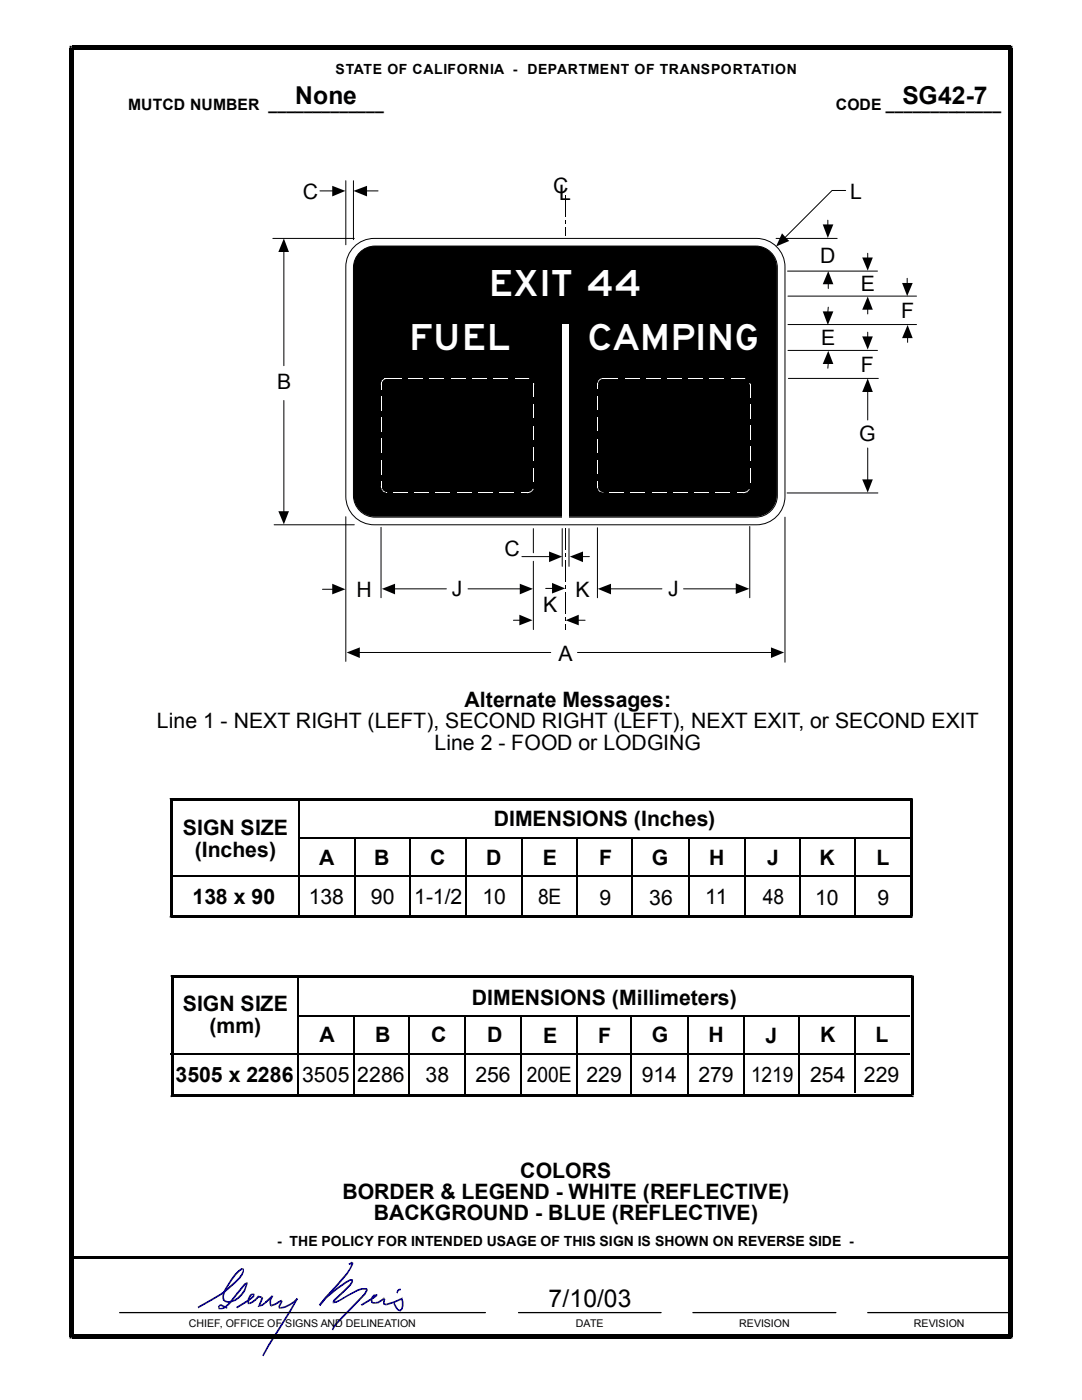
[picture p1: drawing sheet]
<svg xmlns="http://www.w3.org/2000/svg" width="216mm" height="279mm" viewBox="0 0 216 279" stroke-linecap="round" stroke-linejoin="round" font-family="sans-serif">
<g fill="none" stroke="#000" stroke-width=".2">
<path d="M63.8 38.1h2.7M69 36.1v12.8M70.5 36.1v11.7M73.1 38.1h2.3M168.7 38h-2.7l-9.4 9.4M54.4 47.6h16.3M56.6 50.1v22.9M154.9 47.6h12.1M165.2 43.9v1.1M165.3 56.6v1M181 55.5v1.1M56.6 79.9v22.3"/>
<path d="M157.3 75.5h18M173.1 66.3v1M173.1 78.1v5.7M181.1 67.3v1M157.1 98.4h18.1M173.1 89.4v6.4M54.7 104.7h16M64.3 117.6h2.2M69 103.1v28.9M76 105.2v14.1M78.7 117.5h10.4M93.4 117.5h10.5"/>
<path d="M119.2 105.3v14M121.8 117.5h10.3M136.4 117.5h10.6M149.6 105.1v14.2M156.6 103.2v29M71.6 130.2h38.3M115.2 130.2h38.8"/>
</g>
<g fill="#000">
<path d="M66.3 37.1l2.6 1-2.6 1.1z" fill-rule="evenodd"/>
<path d="M70.5 38.1l2.7-1v2.1z" fill-rule="evenodd"/>
<path d="M56.6 47.6l1.1 2.7h-2.2z" fill-rule="evenodd"/>
<path d="M156 46.6l1.5 1.5-2.6 1.1z" fill-rule="evenodd"/>
<path d="M164.2 44.8h2.1l-1.1 2.7z" fill-rule="evenodd"/>
<path d="M165.3 54.1l1 2.6h-2.1z" fill-rule="evenodd"/>
<path d="M180 56.5h2.1l-1.1 2.6z" fill-rule="evenodd"/>
<path d="M173.1 75.5l1.1 2.7h-2.2z" fill-rule="evenodd"/>
<path d="M172 67.1h2.2l-1.1 2.7z" fill-rule="evenodd"/>
<path d="M181.1 64.9l1 2.6h-2.1z" fill-rule="evenodd"/>
<path d="M172 95.7h2.2l-1.1 2.6z" fill-rule="evenodd"/>
<path d="M55.5 102h2.2l-1.1 2.6z" fill-rule="evenodd"/>
<path d="M66.3 116.5l2.6 1.1-2.6 1z" fill-rule="evenodd"/>
<path d="M76.2 117.5l2.6-1v2.1z" fill-rule="evenodd"/>
<path d="M103.7 116.5l2.6 1-2.6 1.1z" fill-rule="evenodd"/>
<path d="M119.3 117.5l2.6-1v2.1z" fill-rule="evenodd"/>
<path d="M146.8 116.4l2.7 1.1-2.7 1z" fill-rule="evenodd"/>
<path d="M69.2 130.2l2.6-1v2.1z" fill-rule="evenodd"/>
<path d="M153.8 129.2l2.7 1-2.7 1.1z" fill-rule="evenodd"/>
</g>
<path d="M70.7 49.2a5.7 5.7 0 0 1 4-1.6h76.2a5.7 5.7 0 0 1 5.6 5.7v45.7a5.7 5.7 0 0 1-5.6 5.6h-76.2a5.7 5.7 0 0 1-5.7-5.6v-45.7a5.7 5.7 0 0 1 1.7-4.1z" fill="#fff"/>
<path d="M70.7 49.2a5.7 5.7 0 0 1 4-1.6h76.3a5.7 5.7 0 0 1 5.6 5.7v45.8a5.7 5.7 0 0 1-5.6 5.6h-76.3a5.7 5.7 0 0 1-5.7-5.6v-45.8a5.7 5.7 0 0 1 1.7-4.1zM72.1 50.1a4.3 4.3 0 0 1 2.7-1h76a4.3 4.3 0 0 1 4.3 4.3v45.5a4.3 4.3 0 0 1-4.3 4.3h-76a4.3 4.3 0 0 1-4.3-4.3v-45.5a4.3 4.3 0 0 1 1.6-3.3z" fill="none" stroke="#000" stroke-width=".2"/>
<path d="M71.5 50.6a4.3 4.3 0 0 1 3.3-1.5h75.9a4.3 4.3 0 0 1 4.3 4.3v45.4a4.3 4.3 0 0 1-4.3 4.3h-75.9a4.3 4.3 0 0 1-4.3-4.3v-45.4a4.3 4.3 0 0 1 1-2.8z" fill="#000"/>
<path d="M112.2 64.6h1.3v39.1h-1.3z" fill="#fff"/>
<g fill="none" stroke="#000" stroke-width=".2">
<path d="M112.8 39v4.3M157.1 54.1h18M157.2 59.1h25.7M173.1 50.5v1.1M157.2 69.9h17.9M157.2 64.8h25.7M165.3 61.3l-.1 1M165.3 72.5l-.1 1M173.1 61.6v1.1M104.1 111.1h5.6M106.4 105.5v4.8M106.4 112v13.6"/>
<path d="M108.9 117.4h1.4M112.2 105.5v7.5M112.9 105.5v4.2M112.9 111.8v4.3M112.9 118.2v4.2M113.5 105.5v7.5M116.2 111.1h1.4M102.4 123.8h1.4M115.3 123.8h1.5"/>
</g>
<g fill="#000">
<path d="M172 51.4h2.2l-1.1 2.6z" fill-rule="evenodd"/>
<path d="M164.2 62.1h2.1l-1.1 2.8z" fill-rule="evenodd"/>
<path d="M165.3 70l1 2.6h-2.1z" fill-rule="evenodd"/>
<path d="M173.1 59.2l1.1 2.6h-2.2z" fill-rule="evenodd"/>
<path d="M109.6 110.1l2.6 1-2.6 1.1z" fill-rule="evenodd"/>
<path d="M110.2 116.3l2.6 1.1-2.6 1z" fill-rule="evenodd"/>
<path d="M113.7 111.1l2.6-1v2.1z" fill-rule="evenodd"/>
<path d="M103.6 122.7l2.7 1.1-2.7 1z" fill-rule="evenodd"/>
<path d="M112.9 123.8l2.6-1.1v2.1z" fill-rule="evenodd"/>
</g>
<path d="M112.7 43.9h.2v.8h-.2zM112.7 45.4h.2v1.7h-.2zM112.8 110.4h.1v.8h-.1zM112.8 116.8h.1v.7h-.1zM112.8 123.1h.1v.8h-.1zM112.8 124.5h.1v1.1h-.1z" fill="#000"/>
<g fill="#fff">
<path d="M77.3 75.4h2.8v.2h-2.8z"/>
<path d="M81.5 75.4h2.8v.2h-2.8z"/>
<path d="M85.8 75.4h2.8v.2h-2.8z"/>
<path d="M90 75.4h2.8v.2h-2.8z"/>
<path d="M94.2 75.4h2.8v.2h-2.8z"/>
<path d="M98.5 75.4h2.8v.2h-2.8z"/>
<path d="M102.7 75.4h2.5v.2h-2.5z"/>
<path d="M105.2 75.4h.3v.2h-.3z"/>
<path d="M105.2 75.4v.2z"/>
<path d="M105.5 75.4l-.1 .2z"/>
<path d="M106.4 76.5h.2z"/>
<path d="M106.4 76.5l.2 .1z"/>
<path d="M106.4 76.6h.2v.2h-.2z"/>
<path d="M106.4 76.8h.2v2.4h-.2z"/>
<path d="M106.4 76.8h.2z"/>
<path d="M106.4 80.7h.2v2.8h-.2z"/>
<path d="M106.4 84.9h.2v2.8h-.2z"/>
<path d="M106.4 89.2h.2v2.7h-.2z"/>
<path d="M106.4 93.4h.2v2.8h-.2z"/>
<path d="M106.2 97.7l.1-.2 .2 .1-.2 .2z"/>
<path d="M106.2 97.8h.1l-.2 .2z"/>
<path d="M106.2 97.7l.1 .1z"/>
<path d="M105.8 98l.3-.1 .1 .1-.3 .2z"/>
<path d="M106.1 97.9l.2 .1h-.1z"/>
<path d="M105.7 98.1l.1-.1 .1 .2-.2 .1z"/>
<path d="M105.8 98l.1 .2z"/>
<path d="M105.4 98.2l.3-.1v.2l-.2 .1z"/>
<path d="M105.7 98.1v.2z"/>
<path d="M105.3 98.2h.2v.2h-.2z"/>
<path d="M105.4 98.2l.1 .2z"/>
<path d="M105.2 98.3v-.1l.1 .2-.1 .1z"/>
<path d="M105.2 98.2l.1 .2z"/>
<path d="M103.9 98.3h1.3v.2h-1.3z"/>
<path d="M105.2 98.3v.2z"/>
<path d="M99.7 98.3h2.8v.2h-2.8z"/>
<path d="M95.4 98.3h2.9v.2h-2.9z"/>
<path d="M91.2 98.3h2.9v.2h-2.9z"/>
<path d="M87 98.3h2.8v.2h-2.8z"/>
<path d="M82.7 98.3h2.9v.2h-2.9z"/>
<path d="M78.5 98.3h2.9v.2h-2.9z"/>
<path d="M77 98.2l.1 .1z"/>
<path d="M76.8 98.1l.2 .2z"/>
<path d="M76.6 98l.2 .2z"/>
<path d="M76.5 97.9l.2 .1-.1 .2-.2-.2z"/>
<path d="M76.6 98v.2z"/>
<path d="M76.3 97.8l.2 .2z"/>
<path d="M76.4 98l.1-.1z"/>
<path d="M76.2 97.5l.2 .2-.1 .2-.2-.3z"/>
<path d="M76.3 97.8l.1-.1z"/>
<path d="M76 97.4l.2 .1z"/>
<path d="M76.1 97.5h.1z"/>
<path d="M75.9 97.2h.2v.2h-.2z"/>
<path d="M75.9 97.4h.2z"/>
<path d="M75.9 97.1l.2 .1z"/>
<path d="M75.9 96h.2v1.1h-.2z"/>
<path d="M75.9 97.1h.2z"/>
<path d="M75.9 91.8h.2v2.9h-.2z"/>
<path d="M75.9 87.5h.2v2.9h-.2z"/>
<path d="M75.9 83.3h.2v2.9h-.2z"/>
<path d="M75.9 79.1h.2v2.9h-.2z"/>
<path d="M75.9 76.8h.2v.9h-.2z"/>
<path d="M75.9 76.6h.2v.2h-.2z"/>
<path d="M75.9 76.8h.2z"/>
<path d="M75.9 76.5l.2 .1z"/>
<path d="M76.1 76.3v.3z"/>
<path d="M75.9 76.5h.1l.1 .1z"/>
<path d="M76 76.3l.2 .1z"/>
<path d="M76 76.4l.1-.1 .1 .2z"/>
<path d="M76.2 76v.4z"/>
<path d="M76 76.3l.1-.1 .1 .2z"/>
<path d="M76.3 75.9v.3z"/>
<path d="M76.2 76l.1 .2z"/>
<path d="M76.2 75.9l.2 .1z"/>
<path d="M76.2 76l.1-.1 .1 .2z"/>
<path d="M76.4 75.8v.2z"/>
<path d="M76.2 75.9h.1l.1 .1z"/>
<path d="M76.5 75.7v.2z"/>
<path d="M76.5 75.7l.1-.1-.1 .3z"/>
<path d="M76.7 75.5v.3z"/>
<path d="M76.6 75.6l.1 .2z"/>
<path d="M76.7 75.5l.1 .2z"/>
<path d="M76.9 75.4v.3z"/>
<path d="M76.8 75.5l.1 .2z"/>
<path d="M76.9 75.4h.1v.2h-.1z"/>
<path d="M76.9 75.4l.1 .2z"/>
<path d="M77 75.4l.1 .2z"/>
<path d="M77 75.4v.2z"/>
<path d="M120.5 75.4h2.8v.2h-2.8z"/>
<path d="M124.7 75.4h2.8v.2h-2.8z"/>
<path d="M128.9 75.4h2.8v.2h-2.8z"/>
<path d="M133.2 75.4h2.8v.2h-2.8z"/>
<path d="M137.4 75.4h2.8v.2h-2.8z"/>
<path d="M141.6 75.4h2.8v.2h-2.8z"/>
<path d="M145.9 75.4h2.5v.2h-2.5z"/>
<path d="M148.4 75.4h.3v.2h-.3z"/>
<path d="M148.4 75.4v.2z"/>
<path d="M148.7 75.4l-.1 .2z"/>
<path d="M149.5 76.6l.2-.1z"/>
<path d="M149.6 76.5v.2z"/>
<path d="M149.6 76.5h.1l-.2 .1z"/>
<path d="M149.6 76.6h.2v.2h-.2z"/>
<path d="M149.7 76.5l.1 .1-.2 .1z"/>
<path d="M149.6 76.8h.2v2.5h-.2z"/>
<path d="M149.6 76.8h.2z"/>
<path d="M149.6 80.7h.2v2.9h-.2z"/>
<path d="M149.6 84.9h.2v2.9h-.2z"/>
<path d="M149.6 89.2h.2v2.8h-.2z"/>
<path d="M149.6 93.4h.2v2.9h-.2z"/>
<path d="M149.4 97.6h.2l-.2 .2z"/>
<path d="M149.2 97.9l.2-.2v.2l-.1 .1z"/>
<path d="M149.4 97.7l.1 .1-.1 .1z"/>
<path d="M149 98l.2-.1 .1 .1-.2 .2z"/>
<path d="M148.8 98.1l.2-.1 .1 .2-.3 .1z"/>
<path d="M149 98l.1 .2z"/>
<path d="M148.6 98.2l.2-.1v.2l-.1 .1z"/>
<path d="M148.8 98.1v.2z"/>
<path d="M148.5 98.2h.2v.2h-.2z"/>
<path d="M148.6 98.2l.1 .2z"/>
<path d="M148.3 98.3l.1-.1 .1 .2-.1 .1z"/>
<path d="M148.4 98.2l.1 .2z"/>
<path d="M147.1 98.3h1.3v.2h-1.3z"/>
<path d="M148.3 98.3l.1 .2z"/>
<path d="M142.8 98.3h2.8v.2h-2.8z"/>
<path d="M138.6 98.3h2.8v.2h-2.8z"/>
<path d="M134.4 98.3h2.8v.2h-2.8z"/>
<path d="M130.1 98.3h2.8v.2h-2.8z"/>
<path d="M125.9 98.3h2.8v.2h-2.8z"/>
<path d="M121.7 98.3h2.8v.2h-2.8z"/>
<path d="M120 98.1l.2 .2z"/>
<path d="M119.7 98l.3 .2z"/>
<path d="M119.6 97.9l.2 .1-.1 .2-.2-.2z"/>
<path d="M119.7 98v.2z"/>
<path d="M119.5 97.7l.1 .2-.1 .1-.1-.1z"/>
<path d="M119.3 97.5l.2 .3z"/>
<path d="M119.4 97.8l.1-.1z"/>
<path d="M119.2 97.4l.2 .1z"/>
<path d="M119.1 97.2h.2v.2h-.2z"/>
<path d="M119.1 97.4h.2z"/>
<path d="M119.1 97.1l.2 .1z"/>
<path d="M119.1 96h.2v1.1h-.2z"/>
<path d="M119.1 97.1h.2z"/>
<path d="M119.1 91.8h.2v2.8h-.2z"/>
<path d="M119.1 87.5h.2v2.8h-.2z"/>
<path d="M119.1 83.3h.2v2.8h-.2z"/>
<path d="M119.1 79.1h.2v2.8h-.2z"/>
<path d="M119.1 76.8h.2v.8h-.2z"/>
<path d="M119.1 76.5h.2v.3h-.2z"/>
<path d="M119.1 76.8h.2z"/>
<path d="M119.3 76.2v.4z"/>
<path d="M119.1 76.5h.1l.1 .1z"/>
<path d="M119.4 75.9v.5z"/>
<path d="M119.5 75.8l.1 .1-.1 .2-.1-.2z"/>
<path d="M119.4 75.9l.1 .2z"/>
<path d="M119.7 75.6l.1 .2-.2 .1-.1-.1z"/>
<path d="M119.7 75.6l.3-.1v.2l-.3 .1z"/>
<path d="M119.7 75.6l.1 .2z"/>
<path d="M120 75.5l.2-.1v.2l-.2 .1z"/>
<path d="M120.2 75.4l.1 .2z"/>
<path d="M120.2 75.4v.2z"/>
<path d="M120.3 75.4l.1 .2z"/>
<path d="M120.3 75.4v.2z"/>
</g>
<g fill="none" stroke="#000" stroke-width=".34">
<path d="M59.7 159.4v23.2M34.2 174.8h147.5M59.7 167.2h122M70.8 167.2v15.5M81.9 167.2v15.5M93 167.2v15.4M104.1 167.2v15.5M115.2 167.3v15.3M126.2 167.2v15.5M137.5 167.2v15.4M148.6 167.2v15.5M159.7 167.3v15.3"/>
<path d="M170.6 167.2v15.4M59.5 195.1v23.2M34 210.4h147.5M59.5 202.8h122M70.6 202.9v15.4M81.7 202.9v15.4M92.9 202.9v15.4M104 202.9v15.4M115.1 202.9v15.4M126 202.9v15.4M137.3 202.9v15.4M148.4 202.9v15.4"/>
<path d="M159.5 202.9v15.4M170.7 202.9v15.3"/>
</g>
<g fill="#000">
<path d="M33.9 159.3h.2v.6l.4-.4h-.6zM34.1 159.3h147.7v.6h-147.7zM181.8 159.3h.3v.2h-.6l.3 .4zM33.9 159.5h.6v23.3h-.6zM34 194.6h.3v.6l.3-.3h-.6zM34.1 182.5h147.7v.6h-147.7zM33.9 182.8h.6l-.4-.3v.6h-.2zM34.3 194.6h147.6v.6h-147.6zM181.5 159.5h.6v23.3h-.6zM181.9 194.6h.4v.3h-.6l.2 .3zM181.8 182.5l-.3 .3h.6v.3h-.3zM34 194.9h.6v23.7h-.6z"/>
<path d="M34.3 218.4h147.6v.5h-147.6zM34 218.6h.6l-.3-.2v.5h-.3zM181.7 194.9h.6v23.7h-.6zM181.9 218.4l-.2 .2h.6v.3h-.4z"/>
</g>
<g fill="#09008b">
<path d="M39.5 260.8l4.8-2.8 .2 .2-5 2.9z"/>
<path d="M48.4 253.2h.3a3.4 3.4 0 0 1-1.5 2.7l-2.7 2.3-.2-.2a14.3 14.3 0 0 0 4.1-4.3z"/>
<path d="M44.3 258l.2 .2z"/>
<path d="M47.6 253.5l.6-.4 .4 .1v.2l-.2-.1a10.1 10.1 0 0 0-3.7 5.3l.1 .7-.4 .1v-.8a12.9 12.9 0 0 1 3.2-5.1z"/>
<path d="M48.4 253.2h.3h-.1v.2z"/>
<path d="M44.7 259.2a1.55 1.55 0 0 0 2.1 .1 5.1 5.1 0 0 0 2.3-3.1l.3 .2a4.4 4.4 0 0 1-3.9 3.6l-.6-.2-.5-.3z"/>
<path d="M44.4 259.4l.3-.2 .1 .1z"/>
<path d="M48.8 256.1l.6-.2v.4h-.3l.3-.2-.4 .3-1.5 1.8-.3-.2z"/>
<path d="M49.1 256.2l.3 .1v.1z"/>
<path d="M47.2 258l.3 .2-1.6 2.1-.8 .6-.7 .4-.2-.3 .7-.3 .7-.7z"/>
<path d="M47.2 258l.3 .2z"/>
<path d="M43.7 260.4l.4-.1v.3l-.3 .2 .1 .2h.4v.3h-.7l-.1-.5z"/>
<path d="M44.2 261l.2 .3z"/>
<path d="M44.1 260.3l1.3 .6-.1 .3-1.3-.6z"/>
<path d="M44.1 260.3l-.1 .3z"/>
<path d="M69.5 252.2l.7-.4 .3 .3-.1 .3h-.3l.1-.3h.1l-.5 .4z"/>
<path d="M70.1 252.3l.3 .1-1.1 1.9-5.4 6.3-.2-.2 5.4-6.3z"/>
<path d="M70.1 252.3l.3 .1z"/>
<path d="M64.9 258.9l2-1.7 2-1.4 .9-.5h.5v.3h-.4a21.4 21.4 0 0 0-6 5l-.2-.2z"/>
<path d="M63.7 260.4l.2 .2z"/>
<path d="M70.1 255.4h.3v.5l-.4 .6-3.3 3.3v.1h-.3l.1-.4 3.3-3.2 .3-.5z"/>
<path d="M70.3 255.3h.1v.1h-.3l.2 .2z"/>
<path d="M66.5 259.8l1.1-.4 3.8-2.1 .8-.3h.9v.4h-.9l-.7 .2-4.4 2.4-.6 .1z"/>
<path d="M66.5 259.8v.3h-.1v-.2h.3z"/>
<path d="M73.1 257l-.1 .4z"/>
<path d="M72 260.4l3-2 .3 .1-.3 .1v-.3l.3-.1v.5l-.7 .5-2.4 1.4z"/>
<path d="M74.3 258.7l.5-.4 .3 .3a.93 .93 0 0 0-.8 1.2h.6v.4l-.8-.2-.2-.8z"/>
<path d="M74.8 258.3h.2l.1 .3z"/>
<path d="M74.9 259.8h.5l1.1-.7 .2 .2-1.2 .8-.6 .1z"/>
<path d="M74.9 259.8v.4z"/>
<path d="M76.7 259.1l.2 .1-.2 .9 .3 .1v.3l-.5-.1v-1.2v.1z"/>
<path d="M76.5 259.1l.1-.2 .1 .2-.2 .2h.2z"/>
<path d="M77 260.2l3.2-1.2 .1 .3-1.6 .7-1.6 .5z"/>
<path d="M77 260.2l.1 .3h-.1z"/>
<path d="M80 259.2h.3a2.24 2.24 0 0 1-.4 2.5l-.2-.2a1.81 1.81 0 0 0 .3-2.3z"/>
<path d="M80.2 259l.1-.1v.3h-.3l.3 .1z"/>
<path d="M78.5 260.2l.2-.2 .8 1.3 .4 .2-.1 .2-.5-.2-.4-.5z"/>
<path d="M79.7 261.5h.2l-.1 .2v.1l.1-.1z"/>
<path d="M79.2 257.5l.3 .1-.2 .5-.2-.1z"/>
<path d="M79.2 257.5l.7-.4 .1 .4-.5 .2z"/>
<path d="M79.2 257.5l.3 .2z"/>
<path d="M47.1 260.9l2.2-1.4 .2 .3-2.2 1.3z"/>
<path d="M50.4 258.4l.2-.3 .2 .1-.1 .6-1.2 1-.2-.3 1.2-.9v-.2z"/>
<path d="M49.3 259.5l.2 .3z"/>
<path d="M49.8 258.5l.2-.3 .5-.1 .1 .3a1.31 1.31 0 0 0-.9 1.6l.1-.1-.1 .4h-.3v-1.1z"/>
<path d="M50.5 258.1l.1 .3h-.2l.2-.3z"/>
<path d="M49.8 259.9l1.2-.7 .2 .2-1.3 .9z"/>
<path d="M49.8 259.9l.1 .4h-.2z"/>
<path d="M51.4 258.7l.2 .2-.4 .5-.2-.2z"/>
<path d="M51 259.2l.2 .2z"/>
<path d="M51.6 258.6l.6 .1v.4l-.7-.2z"/>
<path d="M51.4 258.7l.2-.1-.1 .3h.1z"/>
<path d="M52.3 258.8l.2 .4-.6 1.4-.3-.1 .5-1.4z"/>
<path d="M52.2 258.7l.1 .1-.2 .3z"/>
<path d="M51.7 260.4l.6-.1 .8-.6 .1 .3-.8 .6-.6 .2z"/>
<path d="M51.6 260.5l.3 .1-.2-.2 .1 .4-.4 .1z"/>
<path d="M52.9 259.8l1.3-1.2 .2 .2-1.2 1.2z"/>
<path d="M52.9 259.8l.2-.1 .1 .3z"/>
<path d="M54.2 258.6l.3 .1-.4 .8v.8l.2 .1-.3 .3a1.7 1.7 0 0 1 .2-2.1z"/>
<path d="M54.2 258.6l.3 .1-.3-.1 .2 .2z"/>
<path d="M54.2 260.3l1.9-.9 .1 .4-1.2 .6-.7 .3z"/>
<path d="M54.2 260.4l.1 .3-.2 .1z"/>
<path d="M56 259.7l.3-.1 .1 .2-.5 1v.4l-.3-.1-.1-.4 .5-.9z"/>
<path d="M56.1 259.4l.2 .2-.3 .1 .2 .1z"/>
<path d="M56 260.9a5.6 5.6 0 0 0 3.2-1.8l.2 .2a6.1 6.1 0 0 1-3.4 1.9z"/>
<path d="M56 260.9l-.1 .3z"/>
<path d="M59.2 259.1l.2 .2z"/>
<path d="M73.1 257l.3 .5-.5 .9-5.8 6-.6 1.1-.3-.2 .7-1.1 5.7-6.1 .5-.6z"/>
<path d="M59.2 259.1l.2 .1-1.2 2.3-5.6 9.2-.3-.2 1.2-2.2z"/>
</g>
<path d="M13.9 9.1h.4v.9l.4-.4h-.8zM14.3 9.1h187.3v.9h-187.3zM201.6 9.1h.4v.5h-.8l.4 .4zM14.5 250.6h186.9v.5h-186.9zM13.9 9.6h.8v257.1h-.8zM14.3 266.3h187.3v.8h-187.3zM13.9 266.7h.8l-.4-.4v.8h-.4zM201.2 9.6h.8v257.1h-.8zM201.2 266.7h.8v.4h-.4v-.8z" fill="#000"/>
<path d="M23.9 262h73M103.5 262h28.4M138.3 262h28.5M173.1 262h28.6" fill="none" stroke="#000" stroke-width=".25"/>
<g font-size="7.8" fill="#fff">
<text x="97.6" y="59">EXIT 44</text>
<text x="81.7" y="69.8">FUEL</text>
<text x="117.3" y="69.8">CAMPING</text>
</g>
<g font-size="4.9">
<text x="58.9" y="20.7">None</text>
<text x="180.1" y="20.7">SG42-7</text>
<text x="109.5" y="260.9">7/10/03</text>
</g>
<g font-size="4.2">
<text x="60.5" y="39.8">C</text>
<text x="110.4" y="38.5">C</text>
<text x="111.6" y="40">L</text>
<text x="169.7" y="39.6">L</text>
<text x="163.7" y="52.4">D</text>
<text x="171.8" y="58.2">E</text>
<text x="179.8" y="63.5">F</text>
<text x="163.8" y="68.9">E</text>
<text x="55.3" y="77.7">B</text>
<text x="171.8" y="74.2">F</text>
<text x="171.4" y="88.1">G</text>
<text x="100.7" y="111">C</text>
<text x="71.1" y="119.1">H</text>
<text x="90.2" y="119">J</text>
<text x="114.8" y="119.2">K</text>
<text x="133.3" y="119">J</text>
<text x="108.4" y="122.2">K</text>
<text x="111.4" y="131.8">A</text>
<text x="92.7" y="141.1">Alternate Messages:</text>
<text x="31.3" y="145.4">Line 1 - NEXT RIGHT (LEFT), SECOND RIGHT (LEFT), NEXT EXIT, or SECOND EXIT</text>
<text x="86.7" y="149.6">Line 2 - FOOD or LODGING</text>
<text x="36.5" y="166.7">SIGN SIZE</text>
<text x="98.6" y="164.8">DIMENSIONS (Inches)</text>
<text x="38.9" y="170.9">(Inches)</text>
<text x="63.7" y="172.6">A</text>
<text x="74.7" y="172.6">B</text>
<text x="85.9" y="172.6">C</text>
<text x="97" y="172.6">D</text>
<text x="108.3" y="172.6">E</text>
<text x="119.5" y="172.6">F</text>
<text x="130" y="172.6">G</text>
<text x="141.5" y="172.6">H</text>
<text x="153.1" y="172.6">J</text>
<text x="163.5" y="172.6">K</text>
<text x="174.9" y="172.6">L</text>
<text x="38.4" y="180.3">138 x 90</text>
<text x="61.6" y="180.4">138</text>
<text x="74" y="180.4">90</text>
<text x="82.6" y="180.4">1-1/2</text>
<text x="96.3" y="180.4">10</text>
<text x="107.4" y="180.5">8E</text>
<text x="119.6" y="180.6">9</text>
<text x="129.5" y="180.6">36</text>
<text x="140.7" y="180.3">11</text>
<text x="152.2" y="180.5">48</text>
<text x="162.6" y="180.6">10</text>
<text x="175.1" y="180.6">9</text>
<text x="36.5" y="201.8">SIGN SIZE</text>
<text x="94.1" y="200.6">DIMENSIONS (Millimeters)</text>
<text x="41.8" y="206.1">(mm)</text>
<text x="63.8" y="208">A</text>
<text x="74.8" y="208">B</text>
<text x="86" y="208">C</text>
<text x="97.2" y="208">D</text>
<text x="108.4" y="208.1">E</text>
<text x="119.4" y="208.1">F</text>
<text x="130" y="208">G</text>
<text x="141.4" y="208">H</text>
<text x="152.7" y="208.1">J</text>
<text x="163.7" y="208">K</text>
<text x="174.7" y="208">L</text>
<text x="35.1" y="216">3505 x 2286</text>
<text x="60.3" y="216">3505</text>
<text x="71.3" y="215.9">2286</text>
<text x="84.9" y="216">38</text>
<text x="94.9" y="215.9">256</text>
<text x="105.2" y="216">200E</text>
<text x="117" y="215.9">229</text>
<text x="128.1" y="216">914</text>
<text x="139.4" y="215.9">279</text>
<text x="149.9" y="215.9">1219</text>
<text x="161.6" y="215.9">254</text>
<text x="172.4" y="215.9">229</text>
<text x="68.3" y="239.3">BORDER &amp; LEGEND - WHITE (REFLECTIVE)</text>
<text x="103.8" y="235">COLORS</text>
<text x="74.6" y="243.5">BACKGROUND - BLUE (REFLECTIVE)</text>
</g>
<g font-size="3.1">
<text x="25.6" y="21.9">MUTCD NUMBER _____________</text>
<text x="166.8" y="21.9">CODE _____________</text>
</g>
<g font-size="2.8">
<text x="67" y="14.7">STATE OF CALIFORNIA - DEPARTMENT OF TRANSPORTATION</text>
<text x="55.3" y="248.6">- THE POLICY FOR INTENDED USAGE OF THIS SIGN IS SHOWN ON REVERSE SIDE -</text>
</g>
<g font-size="2.1">
<text x="37.7" y="264.8">CHIEF, OFFICE OF SIGNS AND DELINEATION</text>
<text x="114.9" y="264.8">DATE</text>
<text x="147.5" y="264.8">REVISION</text>
<text x="182.4" y="264.8">REVISION</text>
</g>
</svg>
